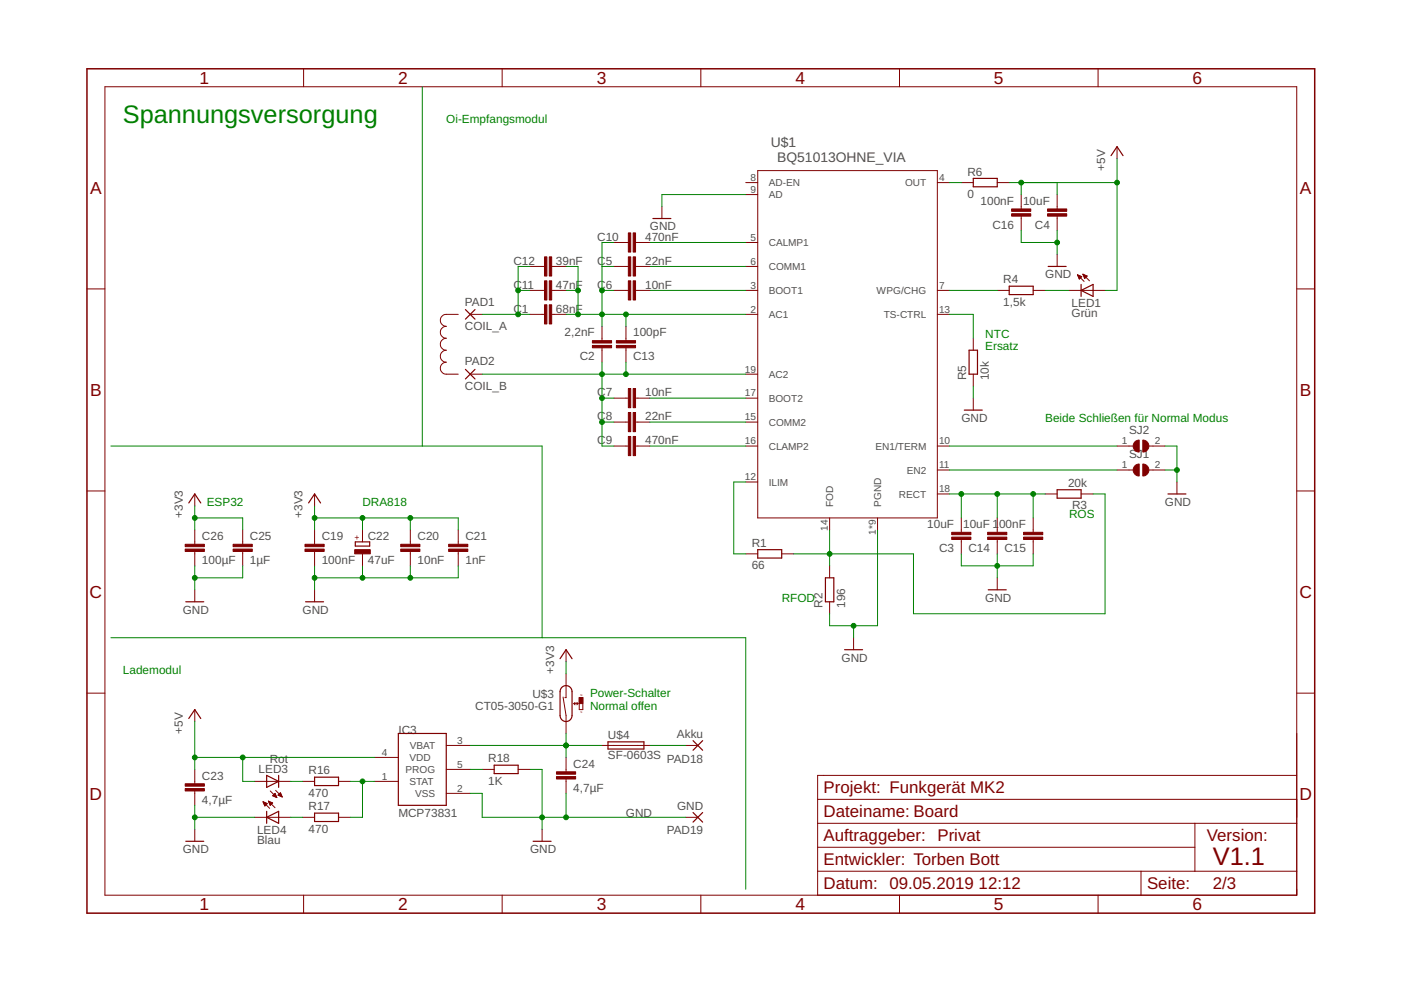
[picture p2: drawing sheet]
<svg xmlns="http://www.w3.org/2000/svg" width="297mm" height="210mm" viewBox="0 0 297 210" stroke-linecap="round" stroke-linejoin="round" font-family="sans-serif">
<g fill="none" stroke="#800000" stroke-width=".21">
<path d="M22.2 18.4h252.7v171.4h-252.7zM64.4 14.6v3.8M106.5 14.6v3.8M148.6 14.6v3.8M190.7 14.6v3.8M232.8 14.6v3.8M158.1 38.7h2.6M160.7 36.2h38v73.6h-38zM198.7 38.7h2.6M203.8 38.7h2.6M211.4 38.7h2.6M236.8 31.1v2.5"/>
<path d="M112.4 56.5h3M117 56.5h3M130.2 56.5h3M130.2 51.4h3M134.7 56.5h3.1M134.7 51.4h3.1M140.3 43.8v2.5M158.1 56.5h2.6M158.1 51.4h2.6M158.1 41.3h2.6M216.5 41.3v3M216.5 45.8v3.1"/>
<path d="M224.1 41.3v3M224.1 45.8v3.1M224.1 54v2.5M228.5 58.3l1.3 1.4M228.5 58.3l.8 .4M228.5 58.3l.3 .9 .5-.5M228.5 58.3h.1M228.5 58.4h.3M228.6 58.5h.5M228.6 58.7h.7M228.7 58.8h.5M228.7 58.9h.4"/>
<path d="M228.8 59h.2M228.8 59.1h.1M229.6 58.1l1.4 1.4M229.6 58.1l.9 .4M229.6 58.1l.4 .9 .5-.5M229.6 58.2h.1M229.7 58.3h.2M229.7 58.4h.5M229.8 58.5h.7M229.8 58.7h.6M229.9 58.8h.4M229.9 58.9h.2"/>
<path d="M230 59h.1M18.4 61.3h3.8M97.2 66.7h-2.6a1.27 1.27 0 0 0-1.2 1.2 1.27 1.27 0 0 0 1.2 1.3 1.26 1.26 0 0 0-1.2 1.3 1.26 1.26 0 0 0 1.2 1.2 1.27 1.27 0 0 0-1.2 1.3 1.27 1.27 0 0 0 1.2 1.3 1.27 1.27 0 0 0-1.2 1.2 1.27 1.27 0 0 0 1.2 1.3 1.27 1.27 0 0 0-1.2 1.3 1.27 1.27 0 0 0 1.2 1.2h2.6M99.7 66.7h2.5M99.7 79.3h2.5M112.4 66.7h3M112.4 61.6h3M117 66.7h3M117 61.6h3M127.6 69.2v3M127.6 73.7v3.1M130.2 61.6h3"/>
<path d="M132.7 69.2v3M132.7 73.7v3.1M134.7 61.6h3.1M158.1 66.7h2.6M158.1 79.3h2.6M158.1 61.6h2.6M198.7 66.7h2.6M198.7 61.6h2.6M206.4 71.7v2.6M206.4 79.3v2.6M211.4 61.6h2.6M219.1 61.6h2.5"/>
<path d="M226.7 61.6h7.6M274.9 61.3h3.8M130.2 84.4h3M130.2 89.5h3M130.2 94.6h3M134.7 84.4h3.1M134.7 89.5h3.1M134.7 94.6h3.1M158.1 84.4h2.6M158.1 89.5h2.6M158.1 94.6h2.6M198.7 94.6h2.6"/>
<path d="M198.7 99.7h2.6M206.4 84.4v2.6M236.8 94.6h3.5M236.8 99.7h3.5M243.6 94.6h3.4M243.6 99.7h3.4M18.4 104.1h3.8M41.3 104.7v2.6M41.3 112.4v3M41.3 116.9v3.1M51.5 112.4v3M51.5 116.9v3.1"/>
<path d="M66.7 104.7v2.6M66.7 112.4v3M66.7 116.9v3.1M76.9 112.4v2.5M76.9 117.4v2.6M87 112.4v3M87 116.9v3.1M97.2 112.4v3M97.2 116.9v3.1M158.1 117.4h2.6M158.1 102.2h2.6M165.7 117.4h2.6"/>
<path d="M175.9 109.8v2.6M175.9 120v2.5M186.1 109.8v2.6M198.7 104.7h2.6M203.8 109.8v3.1M203.8 114.4v3M211.4 109.8v3.1M211.4 114.4v3M219.1 109.8v3.1M219.1 114.4v3M221.6 104.7h2.5M229.2 104.7h2.6"/>
<path d="M249.5 102.2v2.5M274.9 104.1h3.8M41.3 125.1v2.5M66.7 125.1v2.5M120 137.8v2.5M175.9 127.6v2.5M181 135.2v2.6M211.4 122.5v2.6M18.4 147h3.8M41.3 150.5v2.5M94.6 158.1h5.1M119.4 147.8l.6 3.9v3.8"/>
<path d="M120 142.8v5.1h-.2M121.7 149.2h.9M121.7 149.2l.2 .2M121.9 148.9l-.2 .3M122.3 148.9l.3 .3M122.6 149.2l-.3 .2M122.8 147.9h.8v2.6h-.8zM127.6 158.1h10.2M145.4 158.1h2.6M274.9 147h3.8M41.3 163.1v3.1M41.3 167.7v3.1"/>
<path d="M41.3 175.8v2.6M54 165.7h7.6M54 173.3h7.6M55.8 170l1.4 1.4M55.8 170l.9 .4-.5 .5zM55.8 170.1h.2M55.9 170.2h.4M55.9 170.3h.7M56 170.5h.6M56 170.6h.5M56.1 170.7h.2M56.1 170.8h.1"/>
<path d="M56.9 169.9l1.4 1.4M56.9 169.9l.9 .3-.5 .6zM57 170h.1M57 170.1h.4M57.1 170.2h.6M57.1 170.3h.6M57.2 170.5h.4M57.2 170.6h.3M57.3 170.7h.1M57.3 167.7l1.4 1.4M57.9 168.8h.6M57.9 168.6h.6"/>
<path d="M58 168.5h.4M58.1 168.4h.3M58.2 168.9h.4M58.3 168.3h.1M58.3 168.2l.4 .9-.9-.4zM58.4 167.6l1.4 1.4M58.5 169h.2M58.9 168.6l.6-.5 .3 .9zM59 168.5h.6M59.1 168.6h.6M59.1 168.4h.5M59.3 168.3h.2"/>
<path d="M59.3 168.8h.4M59.4 168.2h.1M59.6 168.9h.2M64.2 165.7h2.5M64.2 173.3h2.5M71.8 165.7h2.5M71.8 173.3h2.5M79.4 160.6h5.1M79.4 165.7h5.1M94.6 163.1h5.1M94.6 168.2h5.1M102.2 163.1h2.6"/>
<path d="M109.9 163.1h2.5M114.9 175.8v2.6M120 160.6v3M120 165.2v3M145.4 173.3h2.6M173.4 179.6h79.9M173.4 169.5h101.5M173.4 174.6h101.5M253.3 174.6v10.1M274.9 164.4h-101.5v25.4M64.4 189.8v3.8M106.5 189.8v3.8"/>
<path d="M148.6 189.8v3.8M173.4 184.7h101.5M190.7 189.8v3.8M232.8 189.8v3.8M241.9 184.7v5.1"/>
</g>
<path d="M18.4 14.6h260.3v179h-260.3z" fill="none" stroke="#800000" stroke-width=".32"/>
<g fill="#800000" stroke="#800000" stroke-width=".21">
<path d="M116.5 64.6h.5v4.1h-.5z"/>
<path d="M115.4 64.6h.6v4.1h-.6z"/>
<path d="M125.6 72.2h4.1v.5h-4.1z"/>
<path d="M125.6 73.2h4.1v.5h-4.1z"/>
<path d="M201.8 112.9h4v.5h-4z"/>
<path d="M201.8 113.9h4v.5h-4z"/>
<path d="M222.1 44.3h4.1v.5h-4.1z"/>
<path d="M222.1 45.3h4.1v.5h-4.1z"/>
<path d="M133.2 54.5h.5v4h-.5z"/>
<path d="M134.2 54.5h.5v4h-.5z"/>
<path d="M133.2 59.5h.5v4.1h-.5z"/>
<path d="M134.2 59.5h.5v4.1h-.5z"/>
<path d="M133.2 82.4h.5v4h-.5z"/>
<path d="M134.2 82.4h.5v4h-.5z"/>
<path d="M133.2 87.5h.5v4h-.5z"/>
<path d="M134.2 87.5h.5v4h-.5z"/>
<path d="M133.2 92.5h.5v4.1h-.5z"/>
<path d="M134.2 92.5h.5v4.1h-.5z"/>
<path d="M133.2 49.4h.5v4h-.5z"/>
<path d="M134.2 49.4h.5v4h-.5z"/>
<path d="M116.5 59.5h.5v4.1h-.5z"/>
<path d="M115.4 59.5h.6v4.1h-.6z"/>
<path d="M116.5 54.5h.5v4h-.5z"/>
<path d="M115.4 54.5h.6v4h-.6z"/>
<path d="M130.7 72.2h4v.5h-4z"/>
<path d="M130.7 73.2h4v.5h-4z"/>
<path d="M209.4 112.9h4.1v.5h-4.1z"/>
<path d="M209.4 113.9h4.1v.5h-4.1z"/>
<path d="M217 112.9h4.1v.5h-4.1z"/>
<path d="M217 113.9h4.1v.5h-4.1z"/>
<path d="M214.5 44.3h4v.5h-4z"/>
<path d="M214.5 45.3h4v.5h-4z"/>
<path d="M39.3 167.2h4v.5h-4z"/>
<path d="M39.3 166.2h4v.5h-4z"/>
<path d="M118 164.7h4v.5h-4z"/>
<path d="M118 163.6h4v.5h-4z"/>
<path d="M49.4 116.4h4.1v.5h-4.1z"/>
<path d="M49.4 115.4h4.1v.5h-4.1z"/>
<path d="M39.3 116.4h4v.5h-4z"/>
<path d="M39.3 115.4h4v.5h-4z"/>
<path d="M64.7 116.4h4v.5h-4z"/>
<path d="M64.7 115.4h4v.5h-4z"/>
<path d="M85 116.4h4v.5h-4z"/>
<path d="M85 115.4h4v.5h-4z"/>
<path d="M95.1 116.4h4.1v.5h-4.1z"/>
<path d="M95.1 115.4h4.1v.5h-4.1z"/>
<path d="M75.2 116.5h3.3v.9h-3.3z"/>
<path d="M122.8 147.9h.8v1.3h-.8z"/>
</g>
<g fill="none" stroke="#800000" stroke-width=".25">
<path d="M206.4 37.8h5v1.8h-5zM235.6 33l1.2-1.9 1.3 1.9M138.4 46.3h3.8M222.2 56.5h3.8M98.7 65.6l2 2.1M98.7 78.3l2 2M100.7 65.6l-2 2.1M100.7 78.3l-2 2M205.5 74.3h1.7v5h-1.7zM214 60.7h5.1v1.8h-5.1zM229.2 61.6l2.6-1.3v2.5zM229.2 60.3v2.5"/>
<path d="M204.4 87h3.9M40 106.6l1.3-1.9 1.3 1.9M65.4 106.6l1.3-1.9 1.3 1.9M75.3 114.9h3.1v.9h-3.1zM160.7 116.5h5v1.8h-5zM224.1 103.8h5.1v1.8h-5.1zM247.6 104.7h3.8M39.4 127.6h3.8M64.8 127.6h3.8M118.7 139.7l1.3-1.9 1.3 1.9M175 122.5h1.8v5.1h-1.8zM179.1 137.8h3.8"/>
<path d="M209.5 125.1h3.8M40 152.3l1.3-1.8 1.3 1.8M84.5 155.5h10.1v15.3h-10.1zM119.1 145.8a1.26 1.26 0 0 1 1.4-.4 1.26 1.26 0 0 1 .8 1.2v5.1a1.27 1.27 0 0 1-1.3 1.3 1.27 1.27 0 0 1-1.3-1.3v-5.1zM128.9 157.3h7.6v1.5h-7.6zM146.9 157l2.1 2.1M149 157l-2.1 2.1M39.4 178.4h3.8M56.5 164.4l2.6 1.3-2.6 1.2zM56.5 173.3l2.6-1.3v2.6zM56.5 172v2.6M59.1 164.4v2.5"/>
<path d="M66.7 164.8h5.1v1.8h-5.1zM66.7 172.4h5.1v1.8h-5.1zM104.8 162.2h5.1v1.8h-5.1zM113 178.4h3.8M146.9 172.3l2.1 2M149 172.3l-2.1 2"/>
</g>
<g fill="#800000" stroke="#800000" stroke-width=".21">
<path d="M242.3 98.4a1.27 1.27 0 0 1 1.3 1.3 1.27 1.27 0 0 1-1.3 1.2z" fill-rule="evenodd"/>
<path d="M240.6 98.8l.9-.4v2.5a1.27 1.27 0 0 1-1.1-.7 1.27 1.27 0 0 1 .2-1.4z" fill-rule="evenodd"/>
<path d="M242.3 93.3a1.27 1.27 0 0 1 1.3 1.3 1.27 1.27 0 0 1-1.3 1.2z" fill-rule="evenodd"/>
<path d="M240.6 93.7l.9-.4v2.5a1.27 1.27 0 0 1-1.1-.7 1.27 1.27 0 0 1 .2-1.4z" fill-rule="evenodd"/>
</g>
<g fill="none" stroke="#008000" stroke-width=".21">
<path d="M89.5 18.4v76.2M201.3 38.7h2.5M214 38.7h22.8M216.5 38.7v2.6M224.1 38.7v2.6M236.8 33.6v28h-2.5M112.4 56.5h-2.5v10.2M120 56.5h2.6v10.2M127.6 56.5h2.6M130.2 51.4h-2.6v17.8M137.8 56.5h20.3M137.8 51.4h20.3"/>
<path d="M158.1 41.3h-17.8v2.5M216.5 48.9v2.5h7.6M224.1 48.9v5.1M102.2 66.7h10.2M102.2 79.3h55.9M109.9 61.6h2.5M120 66.7h38.1M120 61.6h2.6M127.6 61.6h2.6M127.6 76.8v17.8h2.6M132.7 66.7v2.5M132.7 76.8v2.5"/>
<path d="M137.8 61.6h20.3M201.3 66.7h5.1v5M201.3 61.6h10.1M221.6 61.6h5.1M23.5 94.6h91.4v40.6M127.6 84.4h2.6M127.6 89.5h2.6M137.8 84.4h20.3M137.8 89.5h20.3M137.8 94.6h20.3M201.3 94.6h35.5M201.3 99.7h35.5"/>
<path d="M206.4 81.9v2.5M247 94.6h2.5v7.6M247 99.7h2.5M41.3 107.3v5.1M41.3 120v5.1M41.3 109.8h10.2v2.6M51.5 120v2.5h-10.2M66.7 107.3v5.1M66.7 120v5.1M66.7 109.8h30.5v2.6M76.9 109.8v2.6M76.9 120v2.5"/>
<path d="M87 109.8v2.6M87 120v2.5M97.2 120v2.5h-30.5M158.1 102.2h-2.5v15.2h2.5M175.9 112.4v7.6M186.1 112.4v20.3h-10.2v-2.6M201.3 104.7h20.3M203.8 104.7v5.1M203.8 117.4v2.6h15.3v-2.6M211.4 104.7v5.1M211.4 117.4v5.1M219.1 104.7v5.1"/>
<path d="M231.8 104.7h2.5v25.4h-40.6v-12.7h-25.4M23.5 135.2h134.6v53.3M181 132.7v2.5M41.3 153v10.1M99.7 158.1h27.9M120 140.3v2.5M120 155.5v5.1M137.8 158.1h7.6M41.3 173.3h12.7M41.3 170.8v5M41.3 160.6h38.1M51.5 160.6v5.1h2.5"/>
<path d="M61.6 173.3h2.6M61.6 165.7h2.6M74.3 165.7h5.1M76.9 165.7v7.6h-2.6M99.7 168.2h2.5v5.1h43.2M99.7 163.1h2.5M112.4 163.1h2.5v12.7M120 168.2v5.1"/>
</g>
<g fill="#008000" stroke="#008000" stroke-width=".21">
<circle cx="109.9" cy="66.7" r=".51"/>
<circle cx="109.9" cy="61.6" r=".51"/>
<circle cx="127.6" cy="61.6" r=".51"/>
<circle cx="127.6" cy="66.7" r=".51"/>
<circle cx="122.6" cy="66.7" r=".51"/>
<circle cx="122.6" cy="61.6" r=".51"/>
<circle cx="132.7" cy="66.7" r=".51"/>
<circle cx="127.6" cy="79.3" r=".51"/>
<circle cx="127.6" cy="84.4" r=".51"/>
<circle cx="127.6" cy="89.5" r=".51"/>
<circle cx="132.7" cy="79.3" r=".51"/>
<circle cx="181" cy="132.7" r=".51"/>
<circle cx="249.5" cy="99.7" r=".51"/>
<circle cx="211.4" cy="120" r=".51"/>
<circle cx="224.1" cy="51.4" r=".51"/>
<circle cx="41.3" cy="173.3" r=".51"/>
<circle cx="114.9" cy="173.3" r=".51"/>
<circle cx="120" cy="173.3" r=".51"/>
<circle cx="41.3" cy="122.5" r=".51"/>
<circle cx="76.9" cy="122.5" r=".51"/>
<circle cx="87" cy="122.5" r=".51"/>
<circle cx="66.7" cy="122.5" r=".51"/>
<circle cx="211.4" cy="104.7" r=".51"/>
<circle cx="219.1" cy="104.7" r=".51"/>
<circle cx="203.8" cy="104.7" r=".51"/>
<circle cx="175.9" cy="117.4" r=".51"/>
<circle cx="41.3" cy="109.8" r=".51"/>
<circle cx="76.9" cy="109.8" r=".51"/>
<circle cx="87" cy="109.8" r=".51"/>
<circle cx="66.7" cy="109.8" r=".51"/>
<circle cx="76.9" cy="165.7" r=".51"/>
<circle cx="51.5" cy="160.6" r=".51"/>
<circle cx="41.3" cy="160.6" r=".51"/>
<circle cx="216.5" cy="38.7" r=".51"/>
<circle cx="236.8" cy="38.7" r=".51"/>
<circle cx="120" cy="158.1" r=".51"/>
</g>
<text font-size="5.4" fill="#008000" x="26.1" y="26">Spannungsversorgung</text>
<text font-size="5.4" fill="#800000" x="257.2" y="183.5">V1.1</text>
<g font-size="3.7" fill="#800000">
<text x="42.3" y="17.8">1</text>
<text x="84.4" y="17.8">2</text>
<text x="126.5" y="17.8">3</text>
<text x="168.6" y="17.8">4</text>
<text x="210.7" y="17.8">5</text>
<text x="252.9" y="17.8">6</text>
<text x="19.1" y="41.1">A</text>
<text x="275.6" y="41.1">A</text>
<text x="19.1" y="84">B</text>
<text x="275.6" y="84">B</text>
<text x="19" y="126.8">C</text>
<text x="275.5" y="126.8">C</text>
<text x="19" y="169.7">D</text>
<text x="275.5" y="169.7">D</text>
<text x="42.3" y="193">1</text>
<text x="84.4" y="193">2</text>
<text x="126.5" y="193">3</text>
<text x="168.6" y="193">4</text>
<text x="210.7" y="193">5</text>
<text x="252.9" y="193">6</text>
</g>
<g font-size="3.6" fill="#800000">
<text x="174.6" y="173.3">Dateiname: Board</text>
<text x="174.6" y="168.2">Projekt: Funkgerät MK2</text>
<text x="174.6" y="178.4">Auftraggeber: Privat</text>
<text x="255.9" y="178.4">Version:</text>
<text x="174.6" y="183.5">Entwickler: Torben Bott</text>
<text x="174.6" y="188.5">Datum: 09.05.2019</text>
<text x="207.5" y="188.5">12:12</text>
<text x="243.2" y="188.5">Seite:</text>
<text x="257.2" y="188.5">2/3</text>
</g>
<g font-size="2.9" fill="#505050">
<text x="163.4" y="31.1">U$1</text>
<text x="164.8" y="34.3">BQ51013OHNE_VIA</text>
</g>
<g font-size="2.5" fill="#008000">
<text x="94.6" y="26">Oi-Empfangsmodul</text>
<text x="208.9" y="71.6">NTC</text>
<text x="208.9" y="74.3">Ersatz</text>
<text x="221.6" y="89.5">Beide Schließen für Normal Modus</text>
<text x="43.8" y="107.3">ESP32</text>
<text x="76.8" y="107.3">DRA818</text>
<text x="226.7" y="109.8">ROS</text>
<text x="165.7" y="127.6">RFOD</text>
<text x="26.1" y="142.8">Lademodul</text>
<text x="125.1" y="147.8">Power-Schalter</text>
<text x="125.1" y="150.4">Normal offen</text>
</g>
<g font-size="2.5" fill="#505050">
<text x="205.1" y="37.2">R6</text>
<text x="234.3" y="36.2" transform="rotate(-90 234.3 36.2)">+5V</text>
<text x="205.1" y="42">0</text>
<text x="207.9" y="43.4">100nF</text>
<text x="216.9" y="43.4">10uF</text>
<text x="126.6" y="51">C10</text>
<text x="136.8" y="51">470nF</text>
<text x="137.8" y="48.9">GND</text>
<text x="210.4" y="48.5">C16</text>
<text x="219.4" y="48.5">C4</text>
<text x="108.8" y="56.1">C12</text>
<text x="117.9" y="56.1">39nF</text>
<text x="126.6" y="56.1">C5</text>
<text x="136.8" y="56.1">22nF</text>
<text x="221.6" y="59">GND</text>
<text x="98.6" y="64.8">PAD1</text>
<text x="108.8" y="61.2">C11</text>
<text x="117.9" y="61.2">47nF</text>
<text x="126.6" y="61.2">C6</text>
<text x="136.8" y="61.2">10nF</text>
<text x="212.7" y="64.9">1,5k</text>
<text x="212.7" y="60.1">R4</text>
<text x="227.2" y="65.1">LED1</text>
<text x="98.6" y="69.9">COIL_A</text>
<text x="108.8" y="66.3">C1</text>
<text x="117.9" y="66.3">68nF</text>
<text x="119.7" y="71.3">2,2nF</text>
<text x="134.2" y="71.3">100pF</text>
<text x="227.2" y="67.3">Grün</text>
<text x="98.6" y="77.5">PAD2</text>
<text x="122.9" y="76.4">C2</text>
<text x="134.2" y="76.4">C13</text>
<text x="98.6" y="82.6">COIL_B</text>
<text x="204.9" y="80.6" transform="rotate(-90 204.9 80.6)">R5</text>
<text x="209.7" y="80.6" transform="rotate(-90 209.7 80.6)">10k</text>
<text x="126.6" y="84">C7</text>
<text x="126.6" y="89.1">C8</text>
<text x="136.8" y="84">10nF</text>
<text x="136.8" y="89.1">22nF</text>
<text x="203.8" y="89.5">GND</text>
<text x="126.6" y="94.2">C9</text>
<text x="136.8" y="94.2">470nF</text>
<text x="239.4" y="92">SJ2</text>
<text x="239.4" y="97.1">SJ1</text>
<text x="226.4" y="103.2">20k</text>
<text x="247" y="107.3">GND</text>
<text x="38.8" y="109.8" transform="rotate(-90 38.8 109.8)">+3V3</text>
<text x="64.1" y="109.8" transform="rotate(-90 64.1 109.8)">+3V3</text>
<text x="196.6" y="112">10uF</text>
<text x="204.2" y="112">10uF 1</text>
<text x="211.8" y="112">00nF</text>
<text x="227.3" y="108">R3</text>
<text x="42.8" y="119.6">100µF</text>
<text x="42.8" y="114.5">C26</text>
<text x="53" y="119.6">1µF</text>
<text x="53" y="114.5">C25</text>
<text x="68.2" y="119.6">100nF</text>
<text x="68.2" y="114.5">C19</text>
<text x="78" y="119.5">47uF</text>
<text x="78" y="114.4">C22</text>
<text x="88.5" y="119.6">10nF</text>
<text x="88.5" y="114.5">C20</text>
<text x="98.7" y="119.6">1nF</text>
<text x="98.7" y="114.5">C21</text>
<text x="159.4" y="115.9">R1</text>
<text x="199.1" y="117.1">C3</text>
<text x="205.3" y="117.1">C14</text>
<text x="212.9" y="117.1">C15</text>
<text x="159.4" y="120.7">66</text>
<text x="38.8" y="130.1">GND</text>
<text x="64.1" y="130.1">GND</text>
<text x="174.4" y="128.9" transform="rotate(-90 174.4 128.9)">R2</text>
<text x="179.2" y="128.9" transform="rotate(-90 179.2 128.9)">196</text>
<text x="208.9" y="127.6">GND</text>
<text x="117.5" y="142.8" transform="rotate(-90 117.5 142.8)">+3V3</text>
<text x="178.4" y="140.3">GND</text>
<text x="112.9" y="147.9">U$3</text>
<text x="38.8" y="155.5" transform="rotate(-90 38.8 155.5)">+5V</text>
<text x="84.5" y="155.5">I</text>
<text x="85.2" y="155.5">C3</text>
<text x="100.8" y="150.4">CT05-3050-G1</text>
<text x="57.2" y="161.7">Rot</text>
<text x="103.5" y="161.6">R18</text>
<text x="128.9" y="161">SF-0603S</text>
<text x="128.9" y="156.7">U$4</text>
<text x="141.3" y="161.7">PAD18</text>
<text x="143.5" y="156.5">Akku</text>
<text x="42.8" y="165.3">C23</text>
<text x="54.8" y="163.9">LED3</text>
<text x="65.4" y="164.2">R16</text>
<text x="103.5" y="166.4">1K</text>
<text x="121.5" y="167.8">4,7µF</text>
<text x="121.5" y="162.8">C24</text>
<text x="42.8" y="170.4">4,7µF</text>
<text x="65.4" y="169">470</text>
<text x="65.4" y="171.8">R17</text>
<text x="84.5" y="173.3">MCP73831</text>
<text x="132.7" y="173.3">GND</text>
<text x="143.6" y="171.8">GND</text>
<text x="54.5" y="179">Blau</text>
<text x="54.5" y="176.9">LED4</text>
<text x="65.4" y="176.6">470</text>
<text x="141.3" y="176.9">PAD19</text>
<text x="38.8" y="180.9">GND</text>
<text x="112.4" y="180.9">GND</text>
</g>
<g font-size="2.1" fill="#505050">
<text x="159.1" y="38.4">8</text>
<text x="159.1" y="40.9">9</text>
<text x="163" y="39.5">AD-EN</text>
<text x="191.9" y="39.5">OUT</text>
<text x="199.1" y="38.4">4</text>
<text x="163" y="42">AD</text>
<text x="159.1" y="51.1">5</text>
<text x="163" y="52.2">CALMP1</text>
<text x="159.1" y="56.1">6</text>
<text x="163" y="57.2">COMM1</text>
<text x="159.1" y="61.2">3</text>
<text x="163" y="62.3">BOOT1</text>
<text x="185.8" y="62.3">WPG/CHG</text>
<text x="199.1" y="61.2">7</text>
<text x="159.1" y="66.3">2</text>
<text x="163" y="67.4">AC1</text>
<text x="187.4" y="67.4">TS-CTRL</text>
<text x="199.1" y="66.3">13</text>
<text x="157.9" y="79">19</text>
<text x="163" y="80.1">AC2</text>
<text x="157.9" y="84.1">17</text>
<text x="157.9" y="89.1">15</text>
<text x="163" y="85.2">BOOT2</text>
<text x="157.9" y="94.2">16</text>
<text x="163" y="90.3">COMM2</text>
<text x="163" y="95.3">CLAMP2</text>
<text x="185.6" y="95.3">EN1/TERM</text>
<text x="199.1" y="94.2">10</text>
<text x="237.8" y="94.2">1</text>
<text x="244.8" y="94.2">2</text>
<text x="157.9" y="101.8">12</text>
<text x="192.3" y="100.4">EN2</text>
<text x="199.1" y="99.3">11</text>
<text x="237.8" y="99.3">1</text>
<text x="244.8" y="99.3">2</text>
<text x="163" y="103">ILIM</text>
<text x="176.7" y="107.5" transform="rotate(-90 176.7 107.5)">FOD</text>
<text x="186.8" y="107.5" transform="rotate(-90 186.8 107.5)">PGND</text>
<text x="190.6" y="105.5">RECT</text>
<text x="199.1" y="104.4">18</text>
<text x="175.5" y="112.5" transform="rotate(-90 175.5 112.5)">14</text>
<text x="185.7" y="113.4" transform="rotate(-90 185.7 113.4)">1*9</text>
<text x="80.9" y="160.2">4</text>
<text x="86.8" y="161.4">VDD</text>
<text x="86.9" y="158.8">VBAT</text>
<text x="97" y="157.7">3</text>
<text x="80.9" y="165.3">1</text>
<text x="86" y="163.9">PROG</text>
<text x="86.8" y="166.4">STAT</text>
<text x="97" y="162.8">5</text>
<text x="97" y="167.9">2</text>
<text x="88" y="169">VSS</text>
</g>
<text font-size="1.8" fill="#800000" x="76.3" y="114.5" transform="rotate(-90 76.3 114.5)">+</text>
<g font-size=".6" fill="#800000">
<text x="123" y="147.6">N</text>
<text x="123.1" y="151.1">S</text>
</g>
</svg>
